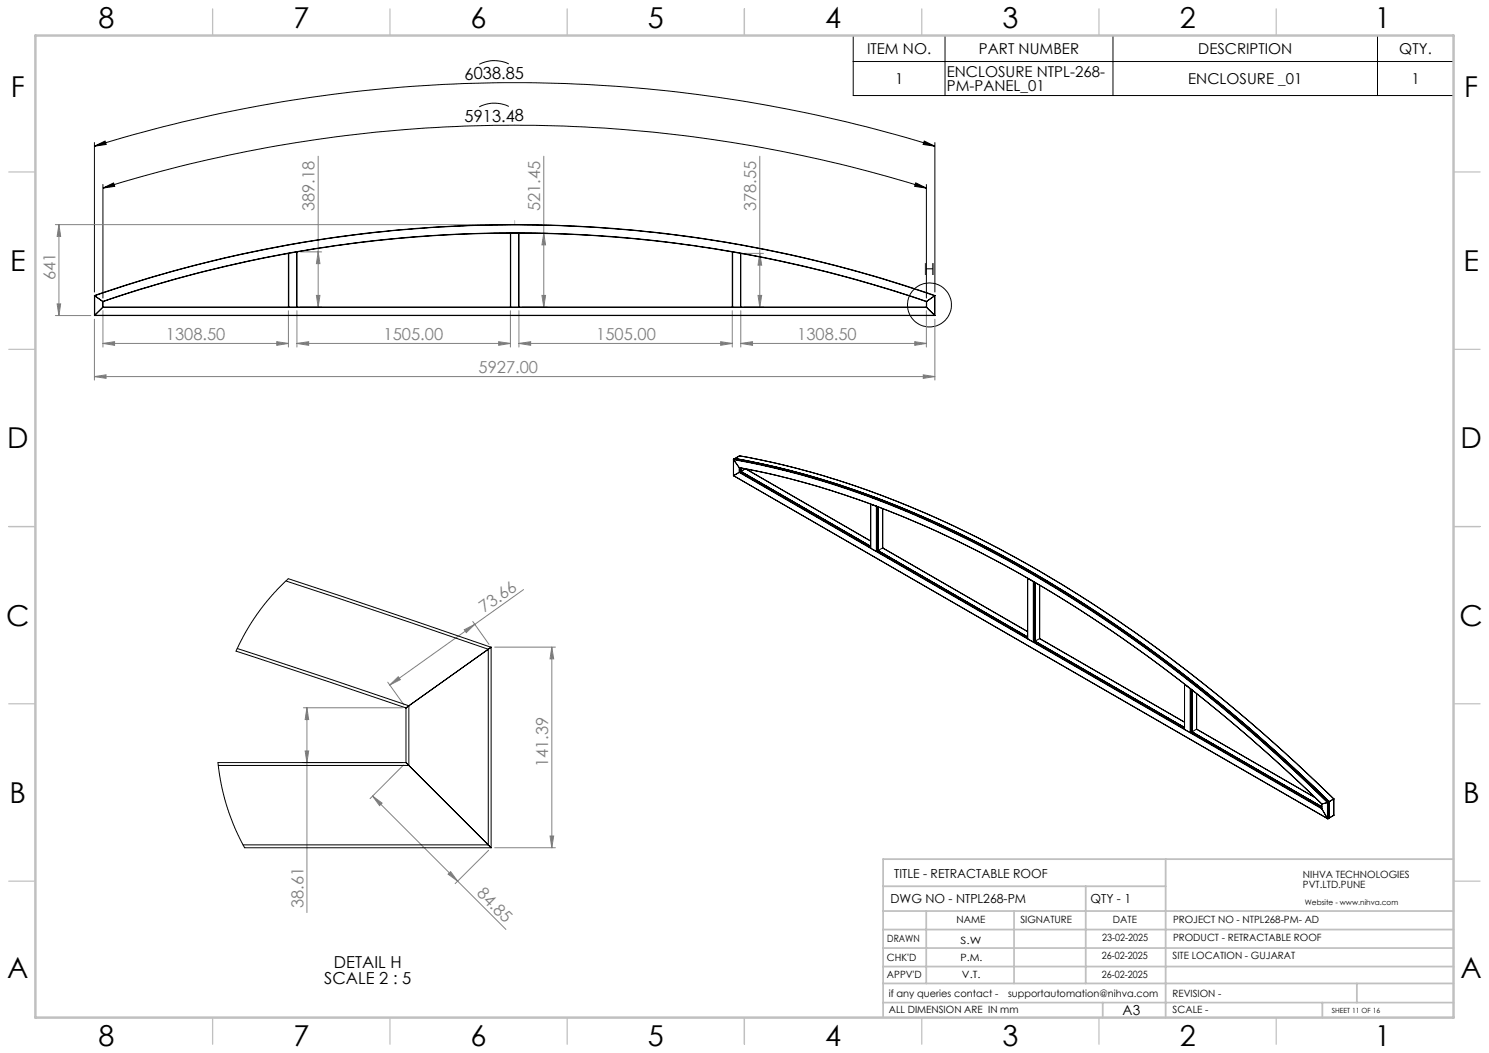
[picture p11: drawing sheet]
<svg xmlns="http://www.w3.org/2000/svg" width="420mm" height="297mm" viewBox="0 0 420 297" stroke-linecap="round" stroke-linejoin="round" font-family="sans-serif">
<g fill="none" stroke="#000" stroke-width=".28">
<path d="M143.5 18a9.4 9.4 0 0 0-8.3 .1M240.7 10h169.3v16.9h-169.3zM240.7 17.4h169.3M266.6 10v16.9M313.9 10v16.9M388.5 10v16.9M143.5 30a9.3 9.3 0 0 0-8.3 .2M260.7 39.8l3 1.4-3.3-.5zM26.6 41.2l3-1.4 .4 .9zM26.6 41.2a401 401 0 0 1 237.1 0M26.6 40.2v42.2M29 52v32.1"/>
<path d="M29 53.1l3-1.5 .3 1zM29 53.1a388.9 388.9 0 0 1 232.3 0M258.3 51.6l3 1.5-3.3-.5zM261.3 52v32.1M263.7 40.2v42.2"/>
<circle cx="262.2" cy="86" r="6.2"/>
</g>
<g fill="none" stroke="#808080" stroke-width=".28">
<path d="M89.7 44.1v42.5M153.4 44.1v42.5M214.3 44.1v42.5M15.6 63.4h128.6M16.6 63.4l.5 3.3h-1zM16.6 63.4v25.6M84.8 71h5.9M89.7 71l.5 3.4h-.9zM147.4 65.8h7M153.4 65.8l.5 3.3h-1zM210 71.5h5.3M214.3 71.5l.5 3.3h-1z"/>
<path d="M15.6 89h10M16.1 85.7h1l-.5 3.3zM26.6 90v17.2M29 96.9l3.3-.5v1zM29 87.6v10.3M29 96.9h52.4M78.1 96.4l3.3 .5-3.3 .5zM81.4 87.6v10.3M83.7 96.9l3.4-.5v1zM83.7 96.9h60.3M83.7 87.6v10.3M84.8 86.6h5.9"/>
<path d="M89.3 83.3h.9l-.5 3.3zM140.7 96.4l3.3 .5-3.3 .5zM144 87.6v10.3M146.4 96.9l3.3-.5v1zM146.4 96.9h60.2M146.4 87.6v10.3M147.4 86.6h7M152.9 83.3h1l-.5 3.3zM203.3 96.4l3.3 .5-3.3 .5zM206.6 87.6v10.3M209 96.9l3.3-.5v1zM209 96.9h52.3"/>
<path d="M209 87.6v10.3M210 86.6h5.3M213.8 83.3h1l-.5 3.3zM258 96.4l3.3 .5-3.3 .5zM261.3 87.6v10.3M263.7 90v17.2M26.6 106.2l3.3-.5v1zM26.6 106.2h237.1M260.4 105.7l3.3 .5-3.3 .5zM131 177.6l2.9-1.5-2.4 2.3zM133.3 175.3l4.6 6.4M133.9 176.1l-24 17.1"/>
<path d="M147.7 166.3l-13.8 9.8M85.6 199.6h27.9M86.6 199.6v57.8M86.6 199.6l.5 3.3h-1zM109.4 192.4l4.5 6.4M109.9 193.2l2.4-2.3 .6 .8zM139.5 182.5h17.2M155.6 182.5l.6 3.3h-1zM155.6 182.5v56.6M85.6 215.1h27.9M86.1 211.8h1l-.5 3.3zM113.8 215.8l-9.4 9.4"/>
<path d="M105.1 224.5l2.7 2-.7 .7zM105.1 224.5l37.6 37.6M137.8 239.8l-9.4 9.4M139.5 239.1h17.2M155.2 235.8h1l-.6 3.3zM126.4 246.6l.7-.8 2 2.7z"/>
</g>
<path d="M145.2 62.2v1.2M26.6 83.4a361.2 361.2 0 0 1 237.1 0M29 85.1a358.5 358.5 0 0 1 232.3 0" fill="none" stroke="#c0c0c0" stroke-width=".28"/>
<g fill="none" stroke="#c0c0c0" stroke-width=".35">
<path d="M60 2.5v7.5M110 2.5v7.5M160 2.5v7.5M210 2.5v7.5M260 2.5v7.5M310 2.5v7.5M360 2.5v7.5M2.5 48.5h7.5M410 48.5h7.5M2.5 98.5h7.5M410 98.5h7.5M2.5 148.5h7.5"/>
<path d="M410 148.5h7.5M2.5 198.5h7.5M410 198.5h7.5M2.5 248.5h7.5M410 248.5h7.5M60 287v7.5M110 287v7.5M160 287v7.5M210 287v7.5M260 287v7.5M310 287v7.5M360 287v7.5"/>
</g>
<g fill="none" stroke="#c0c0c0" stroke-width=".5">
<path d="M249.1 257h160.9M249.1 250h79.7M261.3 257v20.4M286 257v20.4M306.2 250v27.4M328.8 242.3v44.7M410 242.3h-160.9v44.7M249.1 272.6h160.9M249.1 267.4h160.9M249.1 262.2h160.9M249.1 277.4h160.9M382.7 277.4v5.4"/>
<path d="M249.1 282.8h160.9M311 282.8v4.2M373 282.8v4.2"/>
</g>
<path d="M10 10h400v277h-400z" fill="none" stroke="#c0c0c0" stroke-width=".7"/>
<g fill="#000">
<path d="M258.3 51.6l3 1.5-3.3-.5zM29 53.1l3-1.5 .3 1z"/>
<path d="M260.7 39.8l3 1.4-3.3-.5zM26.6 41.2l3-1.4 .4 .9z"/>
</g>
<g fill="#808080">
<path d="M16.6 63.4l.5 3.3h-1zM16.1 85.7h1l-.5 3.3z"/>
<path d="M78.1 96.4l3.3 .5-3.3 .5zM29 96.9l3.3-.5v1z"/>
<path d="M140.7 96.4l3.3 .5-3.3 .5zM83.7 96.9l3.4-.5v1z"/>
<path d="M260.4 105.7l3.3 .5-3.3 .5zM26.6 106.2l3.3-.5v1z"/>
<path d="M209 96.9l3.3-.5v1zM258 96.4l3.3 .5-3.3 .5z"/>
<path d="M109.9 193.2l2.4-2.3 .6 .8zM131 177.6l2.9-1.5-2.4 2.3z"/>
<path d="M153.4 65.8l.5 3.3h-1zM152.9 83.3h1l-.5 3.3z"/>
<path d="M89.7 71l.5 3.4h-.9zM89.3 83.3h.9l-.5 3.3zM155.6 182.5l.6 3.3h-1zM155.2 235.8h1l-.6 3.3z"/>
<path d="M214.3 71.5l.5 3.3h-1zM213.8 83.3h1l-.5 3.3z"/>
<path d="M86.6 199.6l.5 3.3h-1zM86.1 211.8h1l-.5 3.3z"/>
<path d="M105.1 224.5l2.7 2-.7 .7zM126.4 246.6l.7-.8 2 2.7z"/>
<path d="M146.4 96.9l3.3-.5v1zM203.3 96.4l3.3 .5-3.3 .5z"/>
</g>
<g fill="none" stroke="#000" stroke-width=".28">
<path d="M81.4 71.5h.1M81.4 71.5a353.9 353.9 0 0 0-52.4 13.6M81.4 71.5v15.1M81.5 71.5v15.1M83.7 71.1l-2.2 .4M83.7 71.1v15.5M83.7 71v.1M83.7 71v15.6M144 65.8h.1M144 65.8a364.6 364.6 0 0 0-60.3 5.2M144 65.8v20.8M144 65.8h2.3"/>
<path d="M146.3 65.8h.1M146.3 65.8v20.8M146.4 65.8a363.7 363.7 0 0 1 60.2 5.2M146.4 65.8v20.8M206.6 71l.1 .1M206.6 71v15.6M206.7 71.1l2.2 .4M206.7 71.1v15.5M208.9 71.5h.1M208.9 71.5v15.1M209 71.5a352.8 352.8 0 0 1 52.3 13.6M209 71.5v15.1"/>
<path d="M26.6 83.4h.1M26.6 83.4a361.2 361.2 0 0 1 237.1 0M26.6 83.4v5.6M26.6 89h237.1M26.7 88.9l-.1 .1M26.7 83.4a360.8 360.8 0 0 1 236.9 0M26.7 83.4v5.5M26.7 83.4l2.3 1.6M26.7 88.9h236.9M29 85v.1M29 85a358.9 358.9 0 0 1 232.4 0M29 85v1.7"/>
<path d="M29 86.7l-2.3 2.2M29 86.7h232.4M29 86.6v.1M29 86.6h52.4M29 85.1v1.5M81.4 86.6h.1M81.5 86.6h2.2M83.7 86.6h.1M83.7 86.6h60.3M144 86.6h.1M144 86.6h2.3M146.3 86.6h.1"/>
<path d="M146.4 86.6h60.2M206.6 86.6h.1M206.7 86.6h2.2M208.9 86.6h.1M209 86.6h52.3M261.3 86.6l.1 .1M261.3 85.1v1.5M261.4 85l-.1 .1M261.4 86.7l2.2 2.2M261.4 85v1.7M263.6 88.9l.1 .1M263.6 83.4l-2.2 1.6"/>
<path d="M263.6 83.4v5.5M263.7 83.4h-.1M263.7 83.4v5.6M206.9 134.2h.1M206.9 129.6v4.6M206.9 134.2l167.6 96.7M206.9 129.5v.1M206.9 129.6a251.4 251.4 0 0 1 75 27.2 412.5 412.5 0 0 1 89.5 66.6l3 3M206.9 129.5a254 254 0 0 1 76.6 28 419.8 419.8 0 0 1 91 68.8M206.9 129.6l1.6 2.3M206.9 134.2l167.5 96.7M206.9 129.5a256.5 256.5 0 0 1 79.9 29.8 421.3 421.3 0 0 1 87.8 67"/>
<path d="M206.9 129.5h.1M206.9 129.5a257.1 257.1 0 0 1 79.9 29.8 421.3 421.3 0 0 1 87.8 67M207.3 129.3h.1M207.3 129.3a254 254 0 0 1 76.6 28 418.5 418.5 0 0 1 91 68.8M207.3 129.3a255.8 255.8 0 0 1 79.8 29.8 419.9 419.9 0 0 1 87.8 67M207.3 129.3v.3M207.3 129.3v.1M207.3 129.4a256 256 0 0 1 79.8 29.8 422.4 422.4 0 0 1 87.8 66.9M207.3 129.4h.1M207.4 129.6v-.2l.1 .2M208.5 131.9h.1M208.5 131.9a255.4 255.4 0 0 1 78.2 29.4 416.8 416.8 0 0 1 86.2 65.5"/>
<path d="M208.5 131.9v1.3M208.5 133.2l-1.6 1M208.5 133.2l164.4 94.9M208.6 128.6a254.9 254.9 0 0 1 78.2 28.9 421.4 421.4 0 0 1 89.4 67.9M208.6 128.6l-1.3 .7M208.6 128.6a255.6 255.6 0 0 1 80.3 30 422.4 422.4 0 0 1 87.3 66.7M208.6 133.2v-1.3a254.1 254.1 0 0 1 76.5 28.5 414.9 414.9 0 0 1 87.7 66.4M208.6 128.5v.1M208.6 133.2h-.1M208.6 133.1h.1M208.6 131.9v1.2M208.6 133.1l37 21.4-37-21.3"/>
<path d="M208.6 133.1v.1M208.9 133h.1M208.9 132v1M208.9 133l36.7 21.1M208.9 133l-.3 .1M209 133h.1M209 133h-.1M209 133l36.6 21.1M209 132v1M210.2 132.2l-1.2 .8M210.3 132.3l35.3 20.3M245.6 142.2l1.6 .6"/>
<path d="M245.6 142.2v12.4M245.6 154.6l1.6 .9M247.2 142.8h.1M247.2 155.5h.1M247.2 142.8v12.7M247.3 142.8v12.7M247.3 155.5l44.2 25.6M247.3 155.5h.1M247.3 155.5l42.5 24.5M247.3 155.1l42.5 24.6M247.3 155l.3 .3M247.6 155.3h.1"/>
<path d="M247.6 142.9v12.4M247.6 142.9l.1 12.4M247.7 155.3h.1M247.7 155.3l42.1 24.3M249 154.5l40.8 23.6M249 154.5l-1.3 .8M249 143.5v11M80.6 163.9l57.1 19.2M289.8 163.1l.1 17.1zM289.9 163.1l1.6 .9M291.5 164h.1M291.5 164v17.1"/>
<path d="M291.6 164.1v17M291.9 164.2v16.6M291.9 164.3v16.5M293.2 165.1v15M293.3 165.1v15M66.9 182.9l48.4 16.2M114.5 199.6v15.5M115.3 199.1l-.8 .6M115.3 199.1l-.8 .5M115.3 199.1v16.8M137.7 183.1l.8-.5a1840.1 1840.1 0 0 0-57.3-19.3l-3.9 3.9-3.9 4.8-4 6.1-2.8 5.6 47.9 16M137.7 183.1l.8-.6v56.6"/>
<path d="M137.7 183.1l-22.4 16M137.7 183.1v55.2M291.5 181.1h.1M291.6 181.1l42.5 24.5M291.6 181h.1M291.6 180.7l42.5 24.5M291.6 181v.1M291.6 180.6l.3 .2M291.9 180.8h.1M293.2 180.1l-1.2 .7M293.3 180.1h-.1M293.3 180.1l40.8 23.6-40.9-23.6"/>
<path d="M335.7 194.2l.1 .1M335.7 194.2l-1.6-1.2v12.7M335.7 194.2v12.4M335.8 194.3v12.3M336.2 194.6v11.8M337.5 195.6v10.1M61.6 215.9h53.7M114.5 215.1h-53v.2l1 6.7 1.5 5.5 2.3 6.1 2.7 5.5h69.5M114.5 215.1l.8 .8M115.3 215.9l22.4 22.4M334.1 205.7h.1M334.1 205.7l1.6 .9"/>
<path d="M335.7 206.6h.1M335.8 206.6l37 21.4M335.9 206.6h.1M335.9 206.6l36.9 21.3M335.9 206.2l36.9 21.4M335.9 206.2l.3 .2M336.2 206.4h.1M337.5 205.6l33.5 19.4M337.5 205.7l-1.3 .7M68.5 238.3h69.2M137.7 238.3l.8 .8M372.8 228l.1 .1"/>
<path d="M372.8 226.8h.1M372.8 226.8l.1 1.3M372.9 228.1l1.5 2.8M374.4 230.9h.1M374.4 226.4l-1.5 .4M374.4 226.4v4.5M374.5 226.3l-.1 .1M374.5 226.3v4.6M374.6 226.3h.1M374.6 230.9h.1M374.6 226.3v4.6M374.6 230.4l.3 .2"/>
<path d="M374.6 226.3h-.1M374.6 230l.3 .5M374.6 230.9h-.1M374.9 230.6h.1M374.9 226.1h.1M374.9 226.1v4.6M374.9 226.1l-.4 .1M374.9 230.6v.1M374.9 230.7h.1M374.9 230.7l-.3-.2 .3 .2M376.2 225.4l-1.3 .7M376.2 230l-1.3 .7"/>
<path d="M376.2 225.3v.1M376.2 230h.1M376.2 225.3v4.7"/>
</g>
<g font-size="8.1">
<text x="27.8" y="8">8</text>
<text x="82.8" y="8">7</text>
<text x="132.8" y="8">6</text>
<text x="182.8" y="8">5</text>
<text x="232.8" y="8">4</text>
<text x="282.8" y="8">3</text>
<text x="332.8" y="8">2</text>
<text x="387.8" y="8">1</text>
<text x="3" y="27.2">F</text>
<text x="413" y="27.2">F</text>
<text x="2.8" y="76.5">E</text>
<text x="412.8" y="76.5">E</text>
<text x="2" y="126.5">D</text>
<text x="412" y="126.5">D</text>
<text x="1.7" y="176.5">C</text>
<text x="411.7" y="176.5">C</text>
<text x="2.7" y="226.5">B</text>
<text x="412.7" y="226.5">B</text>
<text x="2" y="275.7">A</text>
<text x="412" y="275.7">A</text>
<text x="27.8" y="295">8</text>
<text x="82.8" y="295">7</text>
<text x="132.8" y="295">6</text>
<text x="182.8" y="295">5</text>
<text x="232.8" y="295">4</text>
<text x="282.8" y="295">3</text>
<text x="332.8" y="295">2</text>
<text x="387.8" y="295">1</text>
</g>
<g font-size="4.7">
<text x="131" y="22.4" transform="rotate(-1 131 22.4)">6038.85</text>
<text x="131" y="34.5" transform="rotate(-1 131 34.5)">5913.48</text>
<text x="260.6" y="77.5">H</text>
<text x="94.2" y="272.9">DETAIL H</text>
<text x="91.5" y="277.5">SCALE 2 : 5</text>
</g>
<g font-size="4.7" fill="#808080">
<text x="88.8" y="59.5" transform="rotate(-90 88.8 59.5)">389.18</text>
<text x="152.4" y="59.5" transform="rotate(-90 152.4 59.5)">521.45</text>
<text x="213.3" y="59.5" transform="rotate(-90 213.3 59.5)">378.55</text>
<text x="15.6" y="78.9" transform="rotate(-90 15.6 78.9)">641</text>
<text x="46.8" y="95.8">1308.50</text>
<text x="108.2" y="95.8">1505.00</text>
<text x="168.2" y="95.8">1505.00</text>
<text x="224.9" y="95.8">1308.50</text>
<text x="135" y="105.2">5927.00</text>
<text x="136.6" y="172.9" transform="rotate(-35 136.6 172.9)">73.66</text>
<text x="154.7" y="216.5" transform="rotate(-90 154.7 216.5)">141.39</text>
<text x="85.6" y="256.1" transform="rotate(-90 85.6 256.1)">38.61</text>
<text x="134.3" y="252.3" transform="rotate(45 134.3 252.3)">84.85</text>
</g>
<g font-size="4.2">
<text x="244.6" y="15.2">ITEM NO.</text>
<text x="276.1" y="15.2">PART NUMBER</text>
<text x="338" y="15.2">DESCRIPTION</text>
<text x="394.7" y="15.2">QTY.</text>
<text x="252.5" y="23.7">1</text>
<text x="267.1" y="21.6">ENCLOSURE NTPL-268-</text>
<text x="335.2" y="23.7">ENCLOSURE _01</text>
<text x="398.1" y="23.7">1</text>
<text x="267.1" y="25.7">PM-PANEL_01</text>
</g>
<text font-size="3.9" x="316.7" y="286.4">A3</text>
<g font-size="3.5">
<text x="252.2" y="247.7">TITLE - RETRACTABLE ROOF</text>
<text x="251.2" y="254.8">DWG NO - NTPL268-PM</text>
<text x="307.6" y="254.8">QTY - 1</text>
</g>
<g font-size="2.8">
<text x="367.5" y="247.7">NIHVA TECHNOLOGIES</text>
<text x="367.5" y="250.5">PVT.LTD.PUNE</text>
<text x="269.8" y="260.4">NAME</text>
<text x="287.8" y="260.4">SIGNATURE</text>
<text x="313.9" y="260.5">DATE</text>
<text x="330.9" y="260.5">PROJECT NO - NTPL268-PM- AD</text>
<text x="250.3" y="265.7">DRAWN</text>
<text x="270.9" y="266.1">S.W</text>
<text x="310.9" y="265.5">23-02-2025</text>
<text x="330.9" y="265.5">PRODUCT - RETRACTABLE ROOF</text>
<text x="250.2" y="271.1">CHK'D</text>
<text x="250.2" y="275.8">APPV'D</text>
<text x="270.9" y="271.1">P.M.</text>
<text x="271.3" y="275.8">V.T.</text>
<text x="310.8" y="270.6">26-02-2025</text>
<text x="310.8" y="275.8">26-02-2025</text>
<text x="330.7" y="270.6">SITE LOCATION - GUJARAT</text>
<text x="250.7" y="281.1">if any queries contact -</text>
<text x="284.3" y="281.1">supportautomation@nihva.com</text>
<text x="330.7" y="281.1">REVISION -</text>
<text x="250.7" y="285.6">ALL DIMENSION ARE IN mm</text>
<text x="330.7" y="285.6">SCALE -</text>
</g>
<text font-size="2.1" x="368.1" y="255.1">Website - www.nihva.com</text>
<text font-size="2" x="375.7" y="285.6">SHEET 11 OF 16</text>
</svg>
